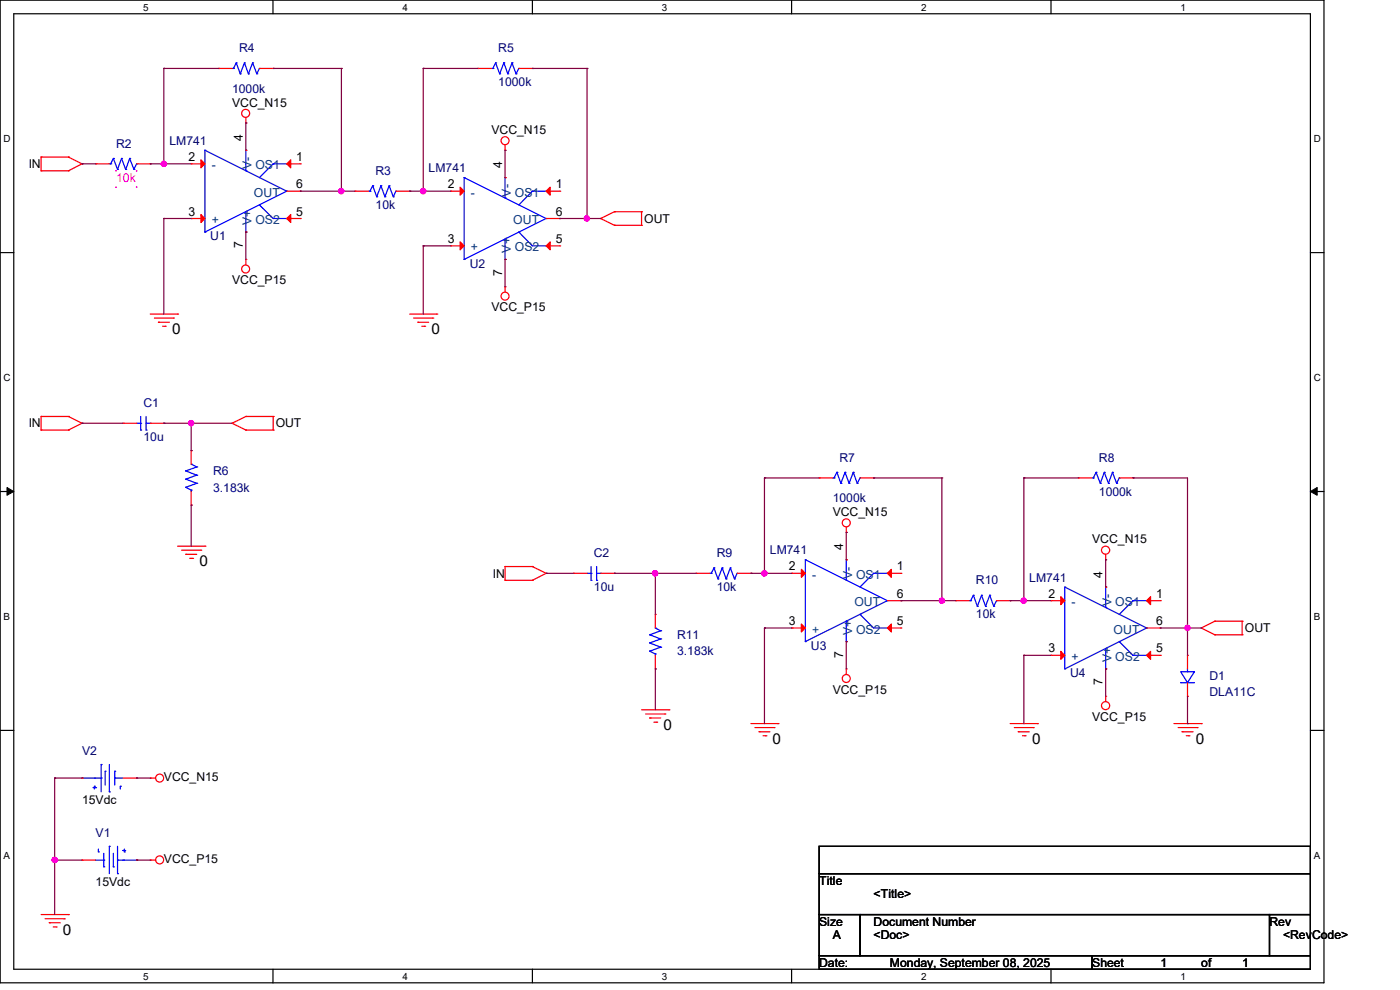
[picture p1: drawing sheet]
<svg xmlns="http://www.w3.org/2000/svg" width="297mm" height="210mm" viewBox="0 0 297 210" stroke-linecap="round" stroke-linejoin="round" font-family="sans-serif">
<path d="M0 0h280.9v208.5h-280.9zM2.9 2.9h275.1v202.7h-275.1z" fill="none" stroke="#000" stroke-width=".25"/>
<g fill="#fff">
<path d="M30.4 .3h1.1v2.4h-1.1z"/>
<path d="M30.4 205.9h1.1v2.3h-1.1z"/>
</g>
<path d="M57.9 0v2.9M57.9 205.6v2.9" fill="none" stroke="#000" stroke-width=".25"/>
<g fill="#fff">
<path d="M85.4 .3h1.1v2.4h-1.1z"/>
<path d="M85.4 205.9h1.1v2.3h-1.1z"/>
</g>
<path d="M112.9 0v2.9M112.9 205.6v2.9" fill="none" stroke="#000" stroke-width=".25"/>
<g fill="#fff">
<path d="M140.4 .3h1.2v2.4h-1.2z"/>
<path d="M140.4 205.9h1.2v2.3h-1.2z"/>
</g>
<path d="M167.9 0v2.9M167.9 205.6v2.9" fill="none" stroke="#000" stroke-width=".25"/>
<g fill="#fff">
<path d="M195.4 .3h1.2v2.4h-1.2z"/>
<path d="M195.4 205.9h1.2v2.3h-1.2z"/>
</g>
<path d="M223 0v2.9M223 205.6v2.9" fill="none" stroke="#000" stroke-width=".25"/>
<g fill="#fff">
<path d="M250.4 .3h1.2v2.4h-1.2z"/>
<path d="M250.4 205.9h1.2v2.3h-1.2z"/>
<path d="M.8 28.2h1.4v2.4h-1.4z"/>
<path d="M278.7 28.2h1.5v2.4h-1.5z"/>
<path d="M.8 78.9h1.4v2.3h-1.4z"/>
<path d="M278.7 78.9h1.5v2.3h-1.5z"/>
</g>
<path d="M0 53.6h2.9M278 53.6h2.9" fill="none" stroke="#000" stroke-width=".25"/>
<g fill="#fff">
<path d="M.8 129.6h1.3v2.3h-1.3z"/>
<path d="M278.7 129.6h1.4v2.3h-1.4z"/>
</g>
<path d="M0 104.3h2.9M278 104.3h2.9" fill="none" stroke="#000" stroke-width=".25"/>
<path d="M1.5 103.4l1.4 .9-1.4 .8zM278 104.3l1.4-.9v1.7z" fill="#000" stroke="#000" stroke-width=".21"/>
<g fill="#fff">
<path d="M.8 180.3h1.3v2.3h-1.3z"/>
<path d="M278.7 180.3h1.4v2.3h-1.4z"/>
</g>
<path d="M0 154.9h2.9M278 154.9h2.9M173.8 179.5h104.2v5.8h-104.2zM173.8 185.3h104.2v8.7h-104.2zM173.8 194h8.7v8.7h-8.7zM182.5 194h86.8v8.7h-86.8zM269.3 194h8.7v8.7h-8.7zM173.8 202.7h57.9v2.9h-57.9zM231.7 202.7h46.3v2.9h-46.3z" fill="none" stroke="#000" stroke-width=".25"/>
<g fill="none" stroke="#f00" stroke-width=".25">
<path d="M46.4 14.5h.1M46.4 14.5h2.8M55 14.5h3M58 14.5h.1M101.4 14.5h.1M101.4 14.5h2.9M110.1 14.5h2.8M112.9 14.5h.1M8.7 36.2h.1M8.7 33.3h.1M8.7 33.3h5.8M8.7 36.2h5.8"/>
<path d="M8.7 33.3v2.9M14.5 33.3h.1M14.5 36.2h.1M14.5 33.3l2.9 1.5M17.4 34.8h.1M17.4 34.8l-2.9 1.4M52.2 26.1h.1M52.2 24.9v1.2M107.1 31.9h.1M107.1 30.7v1.2M52.2 55h.1M52.2 55v1.2"/>
<path d="M75.3 40.6h.1M75.3 40.6h2.9M84 40.6h2.9M86.9 40.6h.1M127.4 46.4h.1M127.4 46.4l2.9 1.4M130.3 44.9h.1M130.3 47.8h.1M130.3 44.9l-2.9 1.5M130.3 44.9h5.8M130.3 47.8h5.8M136.1 44.9h.1"/>
<path d="M136.1 47.8h.1M136.1 44.9v2.9M31.9 66.6h5.8M32.8 67.5h4M33.6 68.4h.1M33.6 68.4h2.3M34.5 69.2h.6M35.1 69.2h.1M36.8 67.5h.1M37.7 66.6h.1M86.9 66.6h5.8M87.8 67.5h4"/>
<path d="M88.6 68.4h.1M88.6 68.4h2.3M89.5 69.2h.6M90.1 69.2h.1M91.8 67.5h.1M92.7 66.6h.1M107.1 60.8h.1M107.1 60.8v1.2M8.7 91.2h.1M8.7 88.3h.1M8.7 88.3v2.9M8.7 88.3h5.8"/>
<path d="M8.7 91.2h5.8M14.5 88.3h.1M14.5 91.2h.1M14.5 88.3l2.9 1.5M17.4 89.8h.1M17.4 89.8l-2.9 1.4M40.6 95.6h.1M40.6 95.6v2.9M49.2 89.8h.1M49.2 89.8l3 1.4M52.2 88.3h.1M52.2 91.2h.1"/>
<path d="M52.2 88.3h5.8M52.2 91.2h5.8M52.2 88.3l-3 1.5M58 88.3h.1M58 91.2h.1M58 88.3v2.9M37.7 115.9h5.8M38.5 116.7h4.1M39.4 117.6h.1M39.4 117.6h2.3M40.3 118.4h.6M40.6 107.1h.1"/>
<path d="M40.6 104.3v2.8M40.9 118.4h.1M42.6 116.7h.1M43.5 115.9h.1M179.5 112.9h.1M179.5 111.8v1.1M234.6 118.7h.1M234.6 117.6v1.1M107.1 123.1h.1M107.1 120.2h.1M107.1 120.2h5.8M107.1 123.1h5.8"/>
<path d="M107.1 120.2v2.9M112.9 120.2h.1M112.9 123.1h.1M112.9 120.2l3 1.4M115.9 121.6h.1M115.9 121.6l-3 1.5M121.6 121.6h.1M121.6 121.6h2.9M127.4 121.6h2.9M130.3 121.6h.1M139 130.3h.1M139 130.3v2.9"/>
<path d="M139 139v2.9M202.7 127.4h.1M202.7 127.4h2.9M211.4 127.4h2.9M214.3 127.4h.1M223 139h.1M223 127.4h.1M223 139h2.9M223 127.4h2.9M234.6 124.5h.1M243.2 139h3M243.2 127.4h3"/>
<path d="M243.2 133.2h3M246.2 133.2h.1M246.2 127.4h.1M246.2 139h.1M254.8 133.2h.1M254.8 133.2l2.9 1.5M257.7 131.8h.1M257.7 134.7h.1M257.7 131.8l-2.9 1.4M257.7 131.8h5.8M257.7 134.7h5.8M263.5 131.8h.1"/>
<path d="M263.5 134.7h.1M263.5 131.8v2.9M136.1 150.6h5.8M137 151.5h4.1M137.8 152.3h.1M137.8 152.3h2.4M138.7 153.2h.6M139 141.9h.1M139.3 153.2h.1M141.1 151.5h.1M141.9 150.6h.1M159.3 153.5h5.8"/>
<path d="M160.1 154.3h4.1M161 155.2h.1M161 155.2h2.3M161.9 156.1h.6M162.5 156.1h.1M164.2 154.3h.1M165.1 153.5h.1M179.5 141.9h.1M179.5 141.9v1.2M214.3 153.5h5.8M215.2 154.3h4M216 155.2h.1"/>
<path d="M216 155.2h2.4M216.9 156.1h.6M217.5 156.1h.1M219.2 154.3h.1M220.1 153.5h.1M234.6 147.7h.1M234.6 141.9h.1M234.6 147.7v1.1M249 153.5h5.8M249.9 154.3h4.1M250.8 155.2h.1M250.8 155.2h2.3"/>
<path d="M251.7 156.1h.5M252.2 156.1h.1M254 154.3h.1M254.8 153.5h.1M31.9 165.1h.1M31.9 165.1h1.1M8.7 194h5.8M9.6 194.9h4M10.5 195.7h.1M10.5 195.7h2.3M11.3 196.6h.6M11.9 196.6h.1"/>
<path d="M13.6 194.9h.1M14.5 194h.1M31.9 182.5h.1M31.9 182.5h1.1"/>
<circle cx="52.1" cy="24" r=".85"/>
<circle cx="107.1" cy="29.8" r=".85"/>
<circle cx="52.1" cy="57.1" r=".85"/>
<circle cx="107.1" cy="62.8" r=".85"/>
<circle cx="179.5" cy="110.9" r=".85"/>
<circle cx="234.6" cy="116.7" r=".86"/>
<circle cx="179.5" cy="143.9" r=".85"/>
<circle cx="234.6" cy="149.7" r=".86"/>
<circle cx="33.9" cy="165.1" r=".85"/>
<circle cx="33.9" cy="182.4" r=".85"/>
</g>
<g fill="none" stroke="#00f" stroke-width=".25">
<path d="M49.2 14.5h.3M49.5 14.5h.1M50.1 13.3h.1M50.1 13.3l-.6 1.2M50.1 13.3l.9 2.4M51 15.7h.1M51.9 13.3h.1M51.9 13.3l-.9 2.4M51.9 13.3l.8 2.4M52.7 15.7h.1M53.6 13.3h.1M53.6 13.3l-.9 2.4"/>
<path d="M53.6 13.3l.9 2.4M54.5 15.7h.1M55 14.5h.1M55 14.5l-.5 1.2M104.3 14.5h.3M104.6 14.5h.1M105.2 13.3h.1M105.2 13.3l-.6 1.2M105.2 13.3l.8 2.4M106 15.7h.1M106.9 13.3h.1M106.9 13.3l-.9 2.4"/>
<path d="M106.9 13.3l.8 2.4M107.7 15.7h.1M108.6 13.3h.1M108.6 13.3l-.9 2.4M108.6 13.3l.9 2.4M109.5 15.7h.1M110.1 14.5h.1M110.1 14.5l-.6 1.2M23.2 34.8h.3M23.5 34.8h.1M24 33.6h.1M24 33.6l-.5 1.2"/>
<path d="M24 33.6l.9 2.3M24.9 35.9h.1M25.8 33.6h.1M25.8 33.6l-.9 2.3M25.8 33.6l.9 2.3M26.7 35.9h.1M27.5 33.6h.1M27.5 33.6l-.8 2.3M27.5 33.6l.9 2.3M28.4 35.9h.1M29 34.8h.1M29 34.8l-.6 1.1"/>
<path d="M79.1 39.4h.1M79.1 39.4l-.6 1.2M79.1 39.4l.8 2.3M80.8 39.4h.1M80.8 39.4l-.9 2.3M80.8 39.4l.9 2.3M82.5 39.4h.1M82.5 39.4l-.8 2.3M82.5 39.4l.9 2.3M78.2 40.6h.3M78.5 40.6h.1M79.9 41.7h.1"/>
<path d="M81.7 41.7h.1M83.4 41.7h.1M84 40.6h.1M84 40.6l-.6 1.1M39.4 99.9h.1M39.4 99.9l2.3 .9M40.6 98.5h.1M40.6 98.5l1.1 .6M41.7 99.1h.1M41.7 99.1l-2.3 .8M39.4 103.4h.1M39.4 101.6h.1"/>
<path d="M39.4 103.4l1.2 .6M39.4 101.6l2.3 .9M40.6 104h.1M40.6 104v.3M41.7 102.5h.1M41.7 100.8h.1M41.7 102.5l-2.3 .9M41.7 100.8l-2.3 .8M124.5 121.6h.9M125.4 123.1h.1M125.4 121.6h.1M125.4 120.2v2.9"/>
<path d="M126.6 123.1h.1M126.6 120.2v2.9M126.6 121.6h.8M127.4 121.6h.1M137.8 138.1h.1M137.8 136.4h.1M137.8 134.7h.1M137.8 138.1l1.2 .6M137.8 136.4l2.4 .9M137.8 134.7l2.4 .9M139 133.2h.1M139 138.7h.1"/>
<path d="M139 133.2l1.2 .6M139 138.7v.3M140.2 137.3h.1M140.2 135.6h.1M140.2 133.8h.1M140.2 137.3l-2.4 .8M140.2 135.6l-2.4 .8M140.2 133.8l-2.4 .9M205.6 127.4h.3M205.9 127.4h.1M206.5 126.3h.1M206.5 126.3l-.6 1.1"/>
<path d="M206.5 126.3l.8 2.3M207.3 128.6h.1M208.2 126.3h.1M208.2 126.3l-.9 2.3M208.2 126.3l.9 2.3M209.1 128.6h.1M210 126.3h.1M210 126.3l-.9 2.3M210 126.3l.8 2.3M210.8 128.6h.1M211.4 127.4h.1M211.4 127.4l-.6 1.2"/>
<path d="M225.9 124.5h.1M225.9 124.5l17.3 8.7M225.9 124.5v17.4M234.6 128.9h.1M234.6 137.6h.1M234.6 124.5h.1M234.6 124.5v4.4M234.6 137.6v4.3M237.4 136.1h.1M237.4 136.1l3 2.9h2.8M240.4 127.4h.1M240.4 127.4l-3 2.9"/>
<path d="M240.4 127.4h2.8M243.2 133.2h.1M243.2 139h.1M243.2 127.4h.1M243.2 133.2l-17.3 8.7M225.9 141.9h.1M234.6 141.9h.1"/>
</g>
<g fill="#f00" stroke="#f00" stroke-width=".25">
<path d="M225 138.2l.9 .8-.9 .9z"/>
<path d="M225 126.6l.9 .8-.9 .9z"/>
<path d="M243.2 127.4l.9-.8v1.7z"/>
<path d="M244.1 138.2v1.7l-.9-.9z"/>
</g>
<path d="M24.5 36.1h.3v.3h-.3zM28.8 36.1h.4v.3h-.4zM28.8 39.5h.4v.4h-.4zM24.5 39.5h.3v.4h-.3z" fill-rule="evenodd" fill="#f0f"/>
<g fill="none" stroke="#f00" stroke-width=".25">
<path d="M20.3 34.8h.1M20.3 34.8h2.9M29 34.8h2.9M31.9 34.8h.1M40.6 34.8h.1M40.6 34.8h2.9M52.2 31.9h.1M60.8 34.8h2.9M63.7 34.8h.1M107.1 37.7h.1M40.6 46.4h.1M40.6 46.4h2.9"/>
<path d="M52.2 49.2h.1M60.8 40.6h2.9M60.8 46.4h2.9M63.7 40.6h.1M63.7 46.4h.1M95.6 52.2h.1M95.6 40.6h.1M95.6 52.2h2.9M95.6 40.6h2.9M107.1 55h.1M115.9 52.2h2.8M115.9 40.6h2.8"/>
<path d="M115.9 46.4h2.8M118.7 46.4h.1M118.7 40.6h.1M118.7 52.2h.1M26.1 89.8h.1M26.1 89.8h2.9M31.9 89.8h2.9M34.8 89.8h.1M173.8 101.4h.1M173.8 101.4h2.9M179.5 118.7h.1M182.5 101.4h2.8"/>
<path d="M185.3 101.4h.1M228.8 101.4h.1M228.8 101.4h2.9M237.4 101.4h3M240.4 101.4h.1M147.7 121.6h.1M147.7 121.6h2.9M156.4 121.6h2.9M159.3 121.6h.1M168 133.2h.1M168 121.6h.1M168 133.2h2.9"/>
<path d="M168 121.6h2.9M179.5 136.1h.1M188.3 133.2h2.8M188.3 121.6h2.8M188.3 127.4h2.8M191.1 127.4h.1M191.1 121.6h.1M191.1 133.2h.1M251.9 139h.1M251.9 139v2.9M251.9 147.7h.1M251.9 144.8v2.9"/>
<path d="M17.4 165.1h.1M26.1 165.1h2.9M29 165.1h.1M17.4 182.5h.1M17.4 182.5h2.9M29 182.5h.1"/>
</g>
<g fill="none" stroke="#00f" stroke-width=".25">
<path d="M43.5 31.9h.1M43.5 31.9l17.3 8.7M43.5 31.9v17.3M52.2 36.2h.1M52.2 31.9h.1M52.2 31.9v4.3M58 34.8h.1M58 34.8l-3 2.9M58 34.8h2.8M60.8 34.8h.1M98.5 37.7h.1M98.5 37.7l17.4 8.7"/>
<path d="M98.5 37.7v17.3M107.1 37.7h.1M107.1 37.7v4.3M43.5 49.2h.1M52.2 44.9h.1M52.2 49.2h.1M52.2 44.9v4.3M55 43.5h.1M55 43.5l3 2.9h2.8M60.8 40.6h.1M60.8 46.4h.1M60.8 40.6l-17.3 8.6"/>
<path d="M98.5 55h.1M107.1 42h.1M107.1 50.7h.1M107.1 55h.1M107.1 50.7v4.3M110.1 49.2h.1M110.1 49.2l2.8 3h3M112.9 40.6h.1M112.9 40.6l-2.8 2.9M112.9 40.6h3M115.9 46.4h.1M115.9 52.2h.1"/>
<path d="M115.9 40.6h.1M115.9 46.4l-17.4 8.6M29 89.8h.8M29.8 91.2h.1M29.8 89.8h.1M29.8 88.3v2.9M31 91.2h.1M31 88.3v2.9M31 89.8h.9M31.9 89.8h.1M170.9 118.7h.1M170.9 118.7l17.4 8.7"/>
<path d="M170.9 118.7v17.4M176.7 101.4h.3M177 101.4h.1M177.5 100.2h.1M177.5 100.2l-.5 1.2M177.5 100.2l.9 2.3M178.4 102.5h.1M179.3 100.2h.1M179.3 100.2l-.9 2.3M179.3 100.2l.8 2.3M179.5 118.7h.1M179.5 118.7v4.4"/>
<path d="M180.1 102.5h.1M181 100.2h.1M181 100.2l-.9 2.3M181 100.2l.9 2.3M181.9 102.5h.1M182.5 101.4h.1M182.5 101.4l-.6 1.1M231.7 101.4h.2M231.9 101.4h.1M232.5 100.2h.1M232.5 100.2l-.6 1.2M232.5 100.2l.9 2.3"/>
<path d="M233.4 102.5h.1M234.3 100.2h.1M234.3 100.2l-.9 2.3M234.3 100.2l.9 2.3M235.2 102.5h.1M236 100.2h.1M236 100.2l-.8 2.3M236 100.2l.9 2.3M236.9 102.5h.1M237.4 101.4h.1M237.4 101.4l-.5 1.1M150.6 121.6h.3"/>
<path d="M150.9 121.6h.1M151.5 120.5h.1M151.5 120.5l-.6 1.1M151.5 120.5l.8 2.3M152.3 122.8h.1M153.2 120.5h.1M153.2 120.5l-.9 2.3M153.2 120.5l.9 2.3M154.1 122.8h.1M154.9 120.5h.1M154.9 120.5l-.8 2.3M154.9 120.5l.9 2.3"/>
<path d="M155.8 122.8h.1M156.4 121.6h.1M156.4 121.6l-.6 1.2M170.9 136.1h.1M179.5 123.1h.1M179.5 131.8h.1M179.5 136.1h.1M179.5 131.8v4.3M182.5 130.3h.1M182.5 130.3l2.8 2.9h3M185.3 121.6h.1M185.3 121.6l-2.8 2.9"/>
<path d="M185.3 121.6h3M188.3 127.4h.1M188.3 133.2h.1M188.3 121.6h.1M188.3 127.4l-17.4 8.7M250.5 142.5h2.9l-1.5 2.3zM250.5 144.8h.1M250.5 144.8h2.9M251.9 142.5h.1M251.9 141.9v.6M17.4 165.1h.1M17.4 165.1h4.1"/>
<path d="M19.7 167.1h.6M20 166.8h.1M20 166.8v.6M20.3 167.1h.1M21.5 165.1h.1M21.5 162.2h.1M21.5 162.2v5.8M22.3 163.6h.1M22.3 163.6v2.9M23.2 168h.1M23.2 179.5h.1M23.2 162.2v5.8"/>
<path d="M23.2 179.5v5.8M24.3 163.6h.1M24.3 165.1h.1M24.3 163.6v2.9M24.3 165.1h1.8M24.9 179.5v5.8M25.5 166.8h.1M25.5 166.8v.6M20.3 182.5h1.7M20.9 180.7h.1M20.9 180.1v.6M22 183.9h.1"/>
<path d="M22 182.5h.1M22 181v2.9M24 183.9h.1M24 181v2.9M24.9 182.5h.1M24.9 185.3h.1M24.9 182.5h4.1M26.1 180.4h.1M26.1 180.4h.6M26.4 180.7h.1M26.4 180.1v.6M29 182.5h.1"/>
</g>
<g fill="#f00" stroke="#f00" stroke-width=".25">
<path d="M97.6 51.3l.9 .9-.9 .8z"/>
<path d="M97.6 39.7l.9 .9-.9 .8z"/>
<path d="M116.7 39.7v1.7l-.8-.8z"/>
<path d="M116.7 51.3v1.7l-.8-.8z"/>
<path d="M170 132.4l.9 .8-.9 .9z"/>
<path d="M170 120.8l.9 .8-.9 .9z"/>
<path d="M189.1 120.8v1.7l-.8-.9z"/>
<path d="M189.1 132.4v1.7l-.8-.9z"/>
<path d="M42.6 45.5l.9 .9-.9 .8z"/>
<path d="M42.6 33.9l.9 .9-.9 .8z"/>
<path d="M60.8 34.8l.9-.9v1.7z"/>
<path d="M60.8 46.4l.9-.9v1.7z"/>
</g>
<g fill="none" stroke="#800040" stroke-width=".25">
<path d="M34.8 14.5h.1M34.8 14.5v20.3M34.8 14.5h11.6M58 14.5h.1M58 14.5h14.4M72.4 14.5h.1M72.4 14.5v26.1M89.8 14.5h.1M89.8 14.5h11.6M89.8 14.5v26.1M112.9 14.5h.1M112.9 14.5h11.6"/>
<path d="M124.5 14.5h.1M124.5 14.5v31.9M17.4 34.8h.1M17.4 34.8h2.9M31.9 34.8h.1M31.9 34.8h8.7M34.8 34.8h.1M52.2 26.1h.1M52.2 26.1v5.8M107.1 31.9h.1M107.1 31.9v5.8M34.8 46.4h.1"/>
<path d="M34.8 46.4v20.2M34.8 46.4h5.8M52.2 49.2h.1M52.2 49.2v5.8M63.7 40.6h.1M63.7 40.6h11.6M72.4 40.6h.1M86.9 40.6h.1M86.9 40.6h8.7M89.8 40.6h.1M89.8 52.2h.1M89.8 52.2v14.4"/>
<path d="M89.8 52.2h5.8M107.1 55h.1M107.1 55v5.8M118.7 46.4h.1M118.7 46.4h8.7M124.5 46.4h.1M17.4 89.8h.1M17.4 89.8h8.7M34.8 89.8h.1M34.8 89.8h14.4M40.6 95.6h.1M40.6 89.8h.1"/>
<path d="M40.6 89.8v5.8M40.6 107.1h.1M40.6 107.1v8.8M162.2 101.4h.1M162.2 101.4h11.6M162.2 101.4v20.2M179.5 112.9h.1M179.5 112.9v5.8M185.3 101.4h.1M185.3 101.4h14.5M199.8 101.4h.1M199.8 101.4v26"/>
<path d="M217.2 101.4h.1M217.2 101.4h11.6M217.2 101.4v26M234.6 118.7h.1M234.6 118.7v5.8M240.4 101.4h.1M240.4 101.4h11.5v37.6M115.9 121.6h.1M115.9 121.6h5.7M130.3 121.6h.1M130.3 121.6h17.4M139 121.6h.1"/>
<path d="M139 121.6v8.7M159.3 121.6h.1M159.3 121.6h8.7M162.2 121.6h.1M162.2 133.2h.1M162.2 133.2v20.3M162.2 133.2h5.8M179.5 136.1h.1M179.5 136.1v5.8M191.1 127.4h.1M191.1 127.4h11.6M199.8 127.4h.1"/>
<path d="M214.3 127.4h.1M214.3 127.4h8.7M217.2 127.4h.1M217.2 139h.1M217.2 139v14.5M217.2 139h5.8M246.2 133.2h8.6M251.9 133.2h.1M254.8 133.2h.1M139 141.9h.1M139 141.9v8.7M234.6 141.9h.1"/>
<path d="M234.6 141.9v5.8M251.9 153.5h.1M251.9 147.7v5.8M11.6 165.1h.1M11.6 165.1v28.9M11.6 165.1h5.8M29 165.1h.1M29 165.1h2.9M11.6 182.5h.1M11.6 182.5h5.8M29 182.5h.1M29 182.5h2.9"/>
</g>
<g fill="#f0f" stroke="#f0f" stroke-width=".25">
<circle cx="11.6" cy="182.4" r=".55"/>
<circle cx="34.8" cy="34.8" r=".55"/>
<circle cx="72.4" cy="40.6" r=".55"/>
<circle cx="89.8" cy="40.6" r=".56"/>
<circle cx="124.5" cy="46.3" r=".55"/>
<circle cx="40.6" cy="89.8" r=".55"/>
<circle cx="162.2" cy="121.6" r=".56"/>
<circle cx="199.8" cy="127.4" r=".55"/>
<circle cx="217.2" cy="127.4" r=".55"/>
<circle cx="251.9" cy="133.2" r=".55"/>
<circle cx="139" cy="121.6" r=".55"/>
</g>
<g font-size="3.2">
<text x="36.5" y="70.9">0</text>
<text x="91.5" y="70.9">0</text>
<text x="42.3" y="120.1">0</text>
<text x="140.8" y="154.9">0</text>
<text x="163.9" y="157.8">0</text>
<text x="218.9" y="157.8">0</text>
<text x="253.7" y="157.8">0</text>
<text x="13.3" y="198.3">0</text>
</g>
<g font-size="2.6" fill="#000080">
<text x="50.7" y="11">R4</text>
<text x="105.7" y="11">R5</text>
<text x="49.2" y="19.7">1000k</text>
<text x="105.7" y="18.3">1000k</text>
<text x="24.6" y="31.3">R2</text>
<text x="35.9" y="30.7">LM741</text>
<text x="79.7" y="37.1">R3</text>
<text x="90.9" y="36.5">LM741</text>
<text x="79.7" y="44.3">10k</text>
<text x="44.6" y="51">U1</text>
<text x="99.7" y="56.8">U2</text>
<text x="30.4" y="86.3">C1</text>
<text x="30.4" y="93.6">10u</text>
<text x="45.2" y="100.8">R6</text>
<text x="178.1" y="97.9">R7</text>
<text x="233.1" y="97.9">R8</text>
<text x="45.2" y="104.3">3.183k</text>
<text x="176.7" y="106.6">1000k</text>
<text x="233.1" y="105.2">1000k</text>
<text x="126" y="118.2">C2</text>
<text x="152.1" y="118.2">R9</text>
<text x="163.3" y="117.6">LM741</text>
<text x="126" y="125.4">10u</text>
<text x="152.1" y="125.4">10k</text>
<text x="207.1" y="124">R10</text>
<text x="218.4" y="123.4">LM741</text>
<text x="207.1" y="131.2">10k</text>
<text x="143.6" y="135.6">R11</text>
<text x="172" y="137.9">U3</text>
<text x="143.6" y="139">3.183k</text>
<text x="227" y="143.7">U4</text>
<text x="256.6" y="144.2">D1</text>
<text x="256.6" y="147.7">DLA11C</text>
<text x="17.4" y="160.1">V2</text>
<text x="20.3" y="177.5">V1</text>
</g>
<g font-size="2.6">
<text x="49.2" y="22.6">VCC_N15</text>
<text x="51.5" y="29.8" transform="rotate(-90 51.5 29.8)">4</text>
<text x="104.3" y="28.4">VCC_N15</text>
<text x="6.1" y="35.6">IN</text>
<text x="40" y="34.1">2</text>
<text x="62.9" y="34.1">1</text>
<text x="106.5" y="35.6" transform="rotate(-90 106.5 35.6)">4</text>
<text x="62.9" y="39.9">6</text>
<text x="95" y="39.9">2</text>
<text x="117.9" y="39.9">1</text>
<text x="40" y="45.7">3</text>
<text x="62.9" y="45.7">5</text>
<text x="117.9" y="45.7">6</text>
<text x="136.7" y="47.2">OUT</text>
<text x="51.5" y="52.7" transform="rotate(-90 51.5 52.7)">7</text>
<text x="95" y="51.5">3</text>
<text x="117.9" y="51.5">5</text>
<text x="106.5" y="58.5" transform="rotate(-90 106.5 58.5)">7</text>
<text x="49.2" y="60.3">VCC_P15</text>
<text x="104.3" y="66">VCC_P15</text>
<text x="6.1" y="90.7">IN</text>
<text x="58.5" y="90.7">OUT</text>
<text x="176.7" y="109.5">VCC_N15</text>
<text x="178.9" y="116.7" transform="rotate(-90 178.9 116.7)">4</text>
<text x="231.7" y="115.3">VCC_N15</text>
<text x="104.6" y="122.5">IN</text>
<text x="167.4" y="121">2</text>
<text x="190.3" y="121">1</text>
<text x="233.9" y="122.5" transform="rotate(-90 233.9 122.5)">4</text>
<text x="190.3" y="126.8">6</text>
<text x="222.4" y="126.8">2</text>
<text x="245.3" y="126.8">1</text>
<text x="167.4" y="132.6">3</text>
<text x="190.3" y="132.6">5</text>
<text x="245.3" y="132.6">6</text>
<text x="264.1" y="134.1">OUT</text>
<text x="178.9" y="139.6" transform="rotate(-90 178.9 139.6)">7</text>
<text x="222.4" y="138.4">3</text>
<text x="245.3" y="138.4">5</text>
<text x="176.7" y="147.1">VCC_P15</text>
<text x="233.9" y="145.4" transform="rotate(-90 233.9 145.4)">7</text>
<text x="231.7" y="152.9">VCC_P15</text>
<text x="34.8" y="165.6">VCC_N15</text>
<text x="17.4" y="170.6">15Vdc</text>
<text x="34.8" y="183">VCC_P15</text>
<text x="20.3" y="188">15Vdc</text>
<text x="173.8" y="187.7">Title</text>
<text x="185.3" y="190.6">&lt;Title&gt;</text>
<text x="173.8" y="196.3">Size</text>
<text x="185.3" y="196.3">Document Number</text>
<text x="269.3" y="196.3">Rev</text>
<text x="176.7" y="199.3">A</text>
<text x="185.3" y="199.3">&lt;Doc&gt;</text>
<text x="272.2" y="199.3">&lt;RevCode&gt;</text>
<text x="173.8" y="205.1">Date:</text>
<text x="188.8" y="205.1">Monday, September 08, 2025</text>
<text x="231.7" y="205.1">Sheet</text>
<text x="246.2" y="205.1">1</text>
<text x="254.8" y="205.1">of</text>
<text x="263.5" y="205.1">1</text>
</g>
<g font-size="2.6" fill="#004080">
<text x="44.9" y="35.9">-</text>
<text x="53.4" y="35.9" transform="rotate(-90 53.4 35.9)">V-</text>
<text x="54.2" y="35.9">OS1</text>
<text x="53.8" y="41.7">OUT</text>
<text x="99.9" y="41.7">-</text>
<text x="108.4" y="41.7" transform="rotate(-90 108.4 41.7)">V-</text>
<text x="109.2" y="41.7">OS1</text>
<text x="44.9" y="47.5">+</text>
<text x="53.4" y="47.8" transform="rotate(-90 53.4 47.8)">V+</text>
<text x="54.2" y="47.5">OS2</text>
<text x="108.9" y="47.5">OUT</text>
<text x="99.9" y="53.3">+</text>
<text x="108.4" y="53.6" transform="rotate(-90 108.4 53.6)">V+</text>
<text x="109.2" y="53.3">OS2</text>
<text x="172.3" y="122.8">-</text>
<text x="180.8" y="122.8" transform="rotate(-90 180.8 122.8)">V-</text>
<text x="181.6" y="122.8">OS1</text>
<text x="181.3" y="128.6">OUT</text>
<text x="227.3" y="128.6">-</text>
<text x="235.8" y="128.6" transform="rotate(-90 235.8 128.6)">V-</text>
<text x="236.6" y="128.6">OS1</text>
<text x="172.3" y="134.4">+</text>
<text x="180.8" y="134.7" transform="rotate(-90 180.8 134.7)">V+</text>
<text x="181.6" y="134.4">OS2</text>
<text x="236.3" y="134.4">OUT</text>
<text x="227.3" y="140.2">+</text>
<text x="235.8" y="140.5" transform="rotate(-90 235.8 140.5)">V+</text>
<text x="236.6" y="140.2">OS2</text>
</g>
<text font-size="2.6" fill="#f0f" x="24.6" y="38.6">10k</text>
<g font-size="2.1">
<text x="30.4" y="2.2">5</text>
<text x="85.4" y="2.2">4</text>
<text x="140.4" y="2.2">3</text>
<text x="195.4" y="2.2">2</text>
<text x="250.4" y="2.2">1</text>
<text x=".8" y="30.1">D</text>
<text x="278.7" y="30.1">D</text>
<text x=".8" y="80.8">C</text>
<text x="278.7" y="80.8">C</text>
<text x=".8" y="131.5">B</text>
<text x="278.7" y="131.5">B</text>
<text x=".8" y="182.2">A</text>
<text x="278.7" y="182.2">A</text>
<text x="30.4" y="207.8">5</text>
<text x="85.4" y="207.8">4</text>
<text x="140.4" y="207.8">3</text>
<text x="195.4" y="207.8">2</text>
<text x="250.4" y="207.8">1</text>
</g>
</svg>
